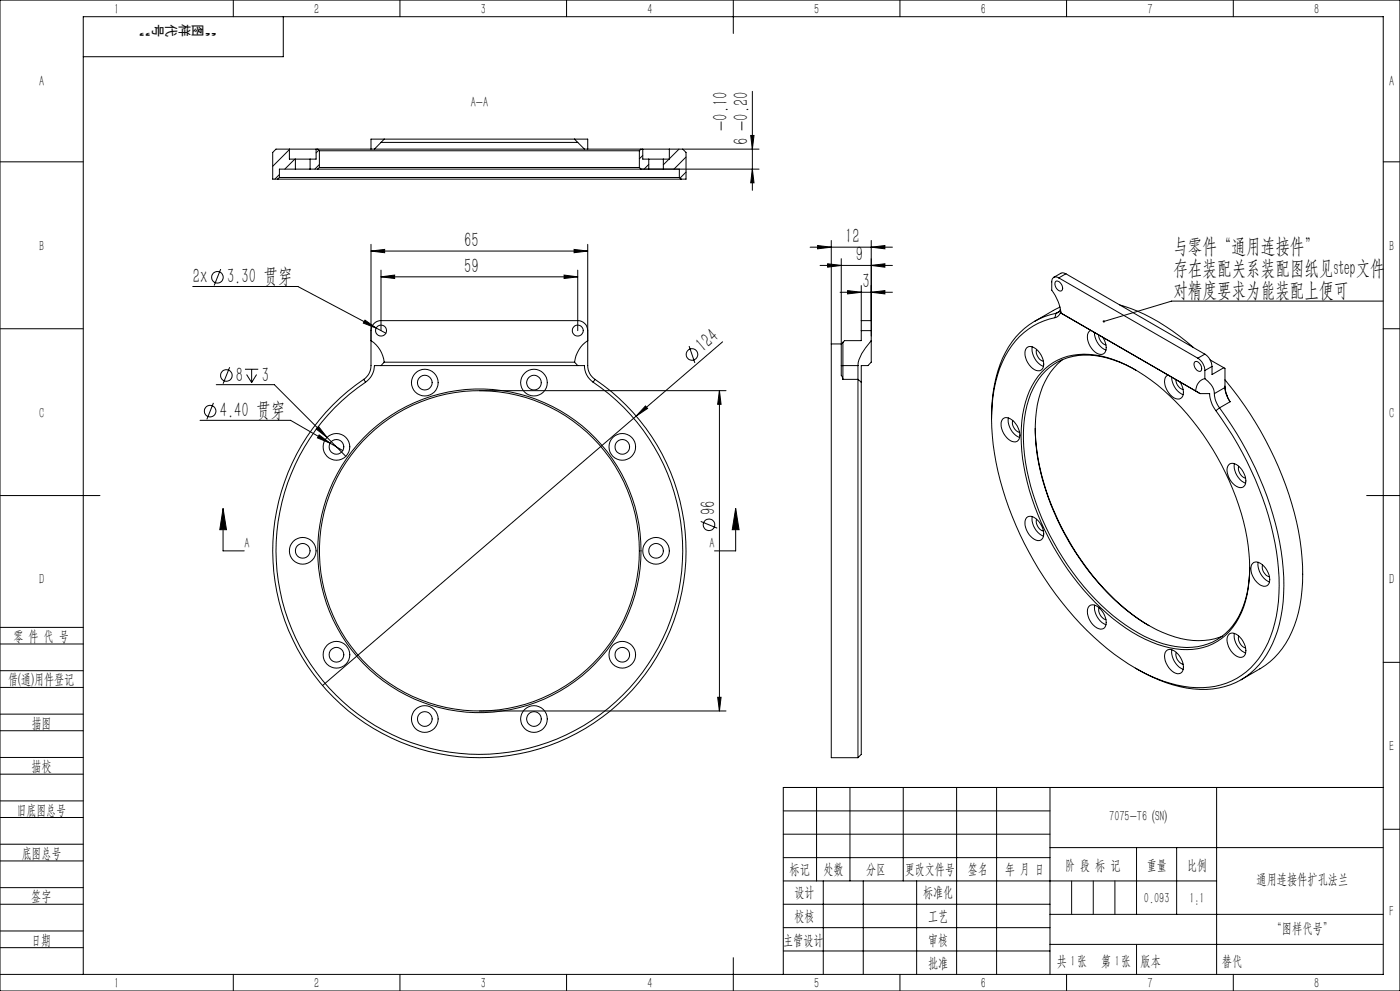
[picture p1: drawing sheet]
<svg xmlns="http://www.w3.org/2000/svg" width="420mm" height="297mm" viewBox="0 0 420 297" stroke-linecap="round" stroke-linejoin="round" font-family="sans-serif">
<g fill="none" stroke="#000" stroke-width=".3">
<path d="M0 0h420v297h-420zM70 0v5M85 5v12h-60M120 0v5M170 0v5M220 0v10M270 0v5M320 0v5M370 0v5M225.7 27.4v29.6M0 48.5h25M83.3 53.7h121"/>
<path d="M83.8 52.3l-1.4 1.4M83.8 53.2h120M83.8 53.2l-.5 .5M86.8 44.8l-5 5M86.8 44.7h8M86.8 44.7h-4l-1 1v8h1.5M86.8 44.7v3h1.8M88.4 47.7l-3 3M88.6 47.7h4.4M88.6 50.7h4.4M88.6 50.7h-4.8v2.5M88.6 47.7v3"/>
<path d="M93 50.7h2.3M93 47.7v3M94.8 44.7h.5M94.8 44.7v3h-1.8M95.3 50.7h97M95.3 44.7h97M95.3 44.7l.5 .5M95.6 45l-.8 .8M95.8 49.3l-1.4 1.4M95.8 50.2h96M95.8 45.2h96M95.8 50.2l-.5 .5"/>
<path d="M95.8 45.2v5M114.3 42.7l-2 2M114.3 42.7h59M115.3 41.7h-4v3M115.3 41.7l-1 1M115.3 41.7h57.1M172.4 41.7l.9 1M172.4 41.7h3.9v3M173.3 42.7l2 2M191.8 50.2l.5 .5M191.8 45.2v5M192.3 50.7h35.4"/>
<path d="M192.3 44.7h.5M192.3 44.7l-.5 .5M192.8 46.6l-1 1M192.8 44.7h8M192.8 44.7v3h1.8M194.6 49.3l-1.4 1.4M194.6 47.7h4.4M194.6 47.7v3h4.4v-3M200.7 47.7l-1.7 1.7M200.8 44.7h26.9M200.8 44.7v3h-1.8M203.7 44.7l-2.9 2.9"/>
<path d="M203.8 53.2l.5 .5M203.8 50.7v2.5M204.8 44.7l1 1v8h-1.5M205.8 47.1l-3.6 3.6M205.8 51.6l-1.8 1.8M225.2 40.6h1l-.5 4.1zM225.7 50.7l.5 4.1h-1zM415 48.5h5M111.3 75.2l4.1-.4v.9zM111.3 73.2v28.9M111.3 75.2h65M172.2 74.8l4.1 .4-4.1 .5z"/>
<path d="M176.3 73.2v28.9M243 74.1h24.7M245.3 73.6l4.1 .5-4.1 .5zM246 79.5h21.7M248.3 79.1l4.1 .4-4.1 .6zM249.4 72.1v31M252.4 77.5v32.1M261.4 74.1l4.1-.5v1zM261.4 72.1v30M261.4 79.5l4.1-.4v1zM0 98.5h25M57.8 85.9h31.6l26.4 14"/>
<path d="M66.2 80.6l-2 5M109.5 96l3.4 2.3-3.9-1.5zM111.3 99.1a3 3 0 0 1 3-3h59a3 3 0 0 1 3 3M114.3 83l4.1-.6v1.1zM114.3 81v18.1M114.3 83h59M169.2 82.4l4.1 .6-4.1 .5zM173.3 81v18.1M252 87.6h15.7M254.3 87.1l4.1 .5-4.1 .5zM258.4 85.6v10.5M258.4 96.1v3"/>
<path d="M258.4 96.1h3v3h-3M258.4 99.1v3h-5l-1 1h-3M261.4 87.6l4.1-.5v1zM316.5 95.2a22.3 22.3 0 0 0-16.6 15.1 53.5 53.5 0 0 0-1.1 28.2 99.3 99.3 0 0 0 35.5 57.6 45.4 45.4 0 0 0 24.7 10 22 22 0 0 0 22.2-15.4 52.5 52.5 0 0 0 1.3-28 99.4 99.4 0 0 0-17.7-39.6M316.8 84.3a1.96 1.96 0 0 1 1.8 2.7 1.28 1.28 0 0 1-1.8-.9l-.3-.8zM316.8 93.9a22.5 22.5 0 0 0-16.8 15.4 45.1 45.1 0 0 0-2.5 16.3M316.8 93.9l-.3 1.3M317.6 83.3a1.27 1.27 0 0 0-1.5-.2 1.27 1.27 0 0 0-.6 1.4v2.5a14.2 14.2 0 0 1 2.8 6.8M317.6 83.3l41.7 24M317.7 93.4l-.9 .5M318 92l-7.7 4.3M318.1 92.7l-.4 .7-.9 .5"/>
<path d="M318.2 93.3l-.6 1.3-1.1 .6M318.3 93.8l41.7 24.2M318.3 93.8v.1M319.8 82.1l-1.2-.3-2.5 1.3M319.8 82.1l-2.2 1.2M319.8 82.1l41.7 24M327.3 99a2.81 2.81 0 0 0-.6 4 4.5 4.5 0 0 0 3.9 3.2 2.29 2.29 0 0 0 1-3.3l-.8-1.8M328.3 99.6a5.9 5.9 0 0 0 3.5 5.3M336 91.4a57.3 57.3 0 0 1 22 12.7M414.9 90.2h-63.4l-20.3 6.1M415 98.5h5M64.9 115.3h17.4l15.8 15.8"/>
<path d="M68.9 110.1l-2 4.9M73.5 110.7h4M74 112.3l1.5 2.3M75.5 110.7v3.9M77 112.3l-1.5 2.3M109.1 113.7a62 62 0 0 0-11.8 92.3 62 62 0 0 0 93.1 0 62 62 0 0 0-11.9-92.3M109.1 113.7l.6 .8M109.7 114.5a6.1 6.1 0 0 0 2.6-4.9h63a6 6 0 0 0 2.6 4.9M109.7 114.5a61 61 0 0 0-11.7 90.9 61 61 0 0 0 91.6 0 61 61 0 0 0-11.7-90.9M111.3 102.1a8.7 8.7 0 0 1 4 6.4M111.3 102.1a39.3 39.3 0 0 1-.3 9.2l-.6 1.1-1.3 1.3M115.3 108.5l-1 1.1"/>
<path d="M115.3 108.5h57.1M143.8 117.1h74M172.4 108.5l.9 1.1M176.3 102.1a9 9 0 0 0-3.9 6.4M176.3 102.1v1.6a31.9 31.9 0 0 0 .3 7.6l.6 1.1 1.3 1.3M178.5 113.7l-.6 .8M206.7 103.7l1.8 5.1M215.8 117.1l.5 4.1h-1zM215.8 117.1v96M216.8 102.4l-120 103.1M249.4 103.1v124h8M252.4 109.6v2.9l.5 1.2"/>
<path d="M252.4 109.6h5M252.9 102.6v11.1M252.9 113.7h4.5M257.4 113.7v113.4M257.4 109.6v4.1M257.4 113.7l1 .8M258.4 114.5v111.6l-1 1M261.4 102.1v6.4l-1 1.1h-2v4.9M261.4 102.1a13 13 0 0 0-4 7.5M307.9 104.3a2.08 2.08 0 0 1 2.9 .3 5 5 0 0 1 1.8 6.1 2.3 2.3 0 0 1-3.4-.8 5 5 0 0 1-1.3-5.6zM309.7 104a5.8 5.8 0 0 0 3.4 5.8M311 104.7a3.1 3.1 0 0 0 2 3.6"/>
<path d="M312.4 111.6a18 18 0 0 1 18-4.9 47.3 47.3 0 0 1 22.2 13.6 79.6 79.6 0 0 1 21.8 43.1 37.2 37.2 0 0 1-2.8 21.8 17.4 17.4 0 0 1-19 9.2 43 43 0 0 1-22.2-12.1 78.8 78.8 0 0 1-23.9-47.2 33.6 33.6 0 0 1 3.9-20.9zM318.8 107.8a23.4 23.4 0 0 0-8.1 17.6 66.9 66.9 0 0 0 10.3 37.5 68.5 68.5 0 0 0 24 24.7 26.9 26.9 0 0 0 19.4 3.8l2.3-.7M329.6 100.4a3.2 3.2 0 0 0 2.2 3M340.8 110.9a27.8 27.8 0 0 0-18.9-4.1 17.7 17.7 0 0 0-13.3 12.9 46.1 46.1 0 0 0 .6 26.1 77.4 77.4 0 0 0 28.5 41.5 32.6 32.6 0 0 0 20 6.7 17.3 17.3 0 0 0 15.3-12.4 33.5 33.5 0 0 0 1.9-11.6M350.4 112.4a2.85 2.85 0 0 0-.6 4 4.5 4.5 0 0 0 4 3.2 2.03 2.03 0 0 0 1.2-2.7l-1-2.5M351.5 113a6.1 6.1 0 0 0 3.5 5.3M352.8 113.7a3.1 3.1 0 0 0 2.1 3M358.5 108.4a1.94 1.94 0 0 1 2 2.4 .93 .93 0 0 1-.9 .5 .93 .93 0 0 1-.8-.7l-.6-1.2zM359.3 107.3a4.6 4.6 0 0 1 2.2 3.8M360 118h2.9a9 9 0 0 0 1.9 5.1M361.5 113.5a3.8 3.8 0 0 0-2.8 3.7l1.3 .8M361.5 106.1a4.7 4.7 0 0 1 2.1 3.7"/>
<path d="M361.5 113.5a5.7 5.7 0 0 1 2.8 4.5M361.5 111.1v2.4M361.5 106.1l-2.2 1.2M363 107.9l4.1 2.3M363.6 109.8l-2.1 1.3M363.6 109.8v2.5l3.5-2.1M364.3 118a7.1 7.1 0 0 0 1.6 4.2M367.1 110.2l.4 .2v5.7M367.5 115.7l.4 2.4 1.1 2.3M367.5 113.8a101.1 101.1 0 0 1 22.8 50.6 46.1 46.1 0 0 1-3.6 26.8 22.6 22.6 0 0 1-8.7 9.2l-5.7 3.3M367.5 116.1a7.8 7.8 0 0 0 1.5 4.3M367.5 116.1l-3.2 1.9"/>
<path d="M60 126h27.2l11.8 6.8M64 120.8l-1.9 4.9M95.6 127.8l2.5 3.3-3.2-2.5zM95.7 130.3l3.3 2.5-3.7-1.6zM98.1 131.1l5.7 5.7M99 132.8l3.8 2.2M193.6 121.7l.7 .7-3.4 2.3zM300.8 125.6a2.08 2.08 0 0 1 2.9 .3 5 5 0 0 1 1.8 6.1 2.3 2.3 0 0 1-3.5-.8 5 5 0 0 1-1.2-5.6zM302.5 125.3a5.8 5.8 0 0 0 3.4 5.8M303.8 126a2.98 2.98 0 0 0 2.1 3.6M310.6 128.4a74 74 0 0 0 15.5 41.9 65.1 65.1 0 0 0 18.6 17.2M365.9 122.2a97.4 97.4 0 0 1 19.1 48.2 42.3 42.3 0 0 1-5.1 25.9 22.3 22.3 0 0 1-23.8 9.9 46.5 46.5 0 0 1-15.5-6"/>
<path d="M365.9 122.2l-1.1 .9M368.6 139.3a1.99 1.99 0 0 1 2.9 .3 5 5 0 0 1 1.8 6.1 1.99 1.99 0 0 1-2.9-.3 5.7 5.7 0 0 1-2.1-5.7zM369 120.4l-3.1 1.8M370.3 139a5.7 5.7 0 0 0 3.4 5.8M371.6 139.7a3.1 3.1 0 0 0 2.1 3.6M0 148.5h30M66.9 152.4l1 6.3h-2zM66.9 152.4v12.7h6.4M210.2 156.3l5 2M220.7 152.4l1 6.3h-2zM220.7 152.4v12.7h-6.4M307.9 155.2a2.04 2.04 0 0 1 2.9 .3 5 5 0 0 1 1.8 6 1.99 1.99 0 0 1-2.9-.2 5.1 5.1 0 0 1-1.8-6.1z"/>
<path d="M309.7 154.8a5.8 5.8 0 0 0 3.4 5.9M311 155.6a3 3 0 0 0 2 3.5M410 148.5h10M375.7 168.9a1.99 1.99 0 0 1 2.9 .3 5 5 0 0 1 1.8 6.1 2.28 2.28 0 0 1-3.4-.9 4.8 4.8 0 0 1-1.3-5.5zM377.5 168.5a5.8 5.8 0 0 0 3.4 5.9M378.8 169.3a3 3 0 0 0 2 3.6M0 193h25M0 188h25M326.7 181.7a2.03 2.03 0 0 1 2.9 .3 5.1 5.1 0 0 1 1.8 6.1 2.08 2.08 0 0 1-2.9-.3 5.6 5.6 0 0 1-2.1-5.7zM328.4 181.4a5.7 5.7 0 0 0 3.4 5.8M329.7 182.1a3 3 0 0 0 2.1 3.6M349.8 195.1a1.99 1.99 0 0 1 2.9 .3 5 5 0 0 1 1.8 6.1 2.28 2.28 0 0 1-3.4-.8 4.8 4.8 0 0 1-1.3-5.6z"/>
<path d="M351.5 194.7a5.8 5.8 0 0 0 3.5 5.9M352.9 195.5a3 3 0 0 0 2 3.6M368.6 190.2a1.99 1.99 0 0 1 2.9 .3 5 5 0 0 1 1.8 6.1 2.04 2.04 0 0 1-2.9-.4 5.6 5.6 0 0 1-2.1-5.6zM370.3 189.8a5.7 5.7 0 0 0 3.4 5.9M371.6 190.6a3.1 3.1 0 0 0 2.1 3.6M415 198.5h5M0 206h25M0 201h25M0 219h25M0 214h25M143.8 213.1h74M215.3 209h1l-.5 4.1z"/>
<path d="M0 232h25M0 227h25M245 236v28M255 236v28M271 236v28M287 236v56M299 236v56M315 236v56M365 236v56M415 236h-180v56M0 245h25M0 240h25"/>
<path d="M0 258h25M0 253h25M235 243h80M235 250h80M235 257h80M315 254h100M341 254v20M353 254v20M415 248.5h5M0 271h25M0 266h25M0 279h25"/>
<path d="M235 271h80M235 264h130M235 278h80M247 264v28M259 264v28M275 264v28M315 274h100M0 284h25M0 292h415v-287h-390v287M70 292v5M120 292v5M170 292v5"/>
<path d="M220 287v10M235 285h80M270 292v5M315 283h100M320 292v5M370 292v5"/>
<circle cx="65.2" cy="83.1" r="1.73"/>
<circle cx="114.3" cy="99.1" r="1.65"/>
<circle cx="173.3" cy="99.1" r="1.66"/>
<circle cx="67.9" cy="112.5" r="1.74"/>
<circle cx="127.4" cy="114.7" r="4"/>
<circle cx="127.4" cy="114.7" r="2.21"/>
<circle cx="160.2" cy="114.7" r="4"/>
<circle cx="160.2" cy="114.7" r="2.19"/>
<circle cx="207.6" cy="106.2" r="1.74"/>
<circle cx="63" cy="123.2" r="1.74"/>
<circle cx="100.9" cy="133.9" r="4"/>
<circle cx="100.9" cy="133.9" r="2.21"/>
<circle cx="186.7" cy="133.9" r="4"/>
<circle cx="186.7" cy="133.9" r="2.19"/>
<circle cx="212.7" cy="157.3" r="1.73"/>
<circle cx="90.8" cy="165.1" r="4"/>
<circle cx="90.8" cy="165.1" r="2.21"/>
<circle cx="143.8" cy="165.1" r="48.5"/>
<circle cx="143.8" cy="165.1" r="48"/>
<circle cx="196.8" cy="165.1" r="4"/>
<circle cx="196.8" cy="165.1" r="2.19"/>
<circle cx="100.9" cy="196.2" r="4"/>
<circle cx="100.9" cy="196.2" r="2.21"/>
<circle cx="186.7" cy="196.2" r="4"/>
<circle cx="186.7" cy="196.2" r="2.19"/>
<circle cx="127.4" cy="215.5" r="4"/>
<circle cx="127.4" cy="215.5" r="2.21"/>
<circle cx="160.2" cy="215.5" r="4"/>
<circle cx="160.2" cy="215.5" r="2.19"/>
</g>
<path d="M321.5 264v10M328 264v10M334.5 264v10M341 283v9" fill="none" stroke="#0a0605" stroke-width=".3"/>
<g fill="#000">
<path d="M330.8 96.2a.33 .33 0 0 1 .5-.2 .33 .33 0 0 1 0 .6 .33 .33 0 0 1-.5-.2l.4-.1-.4 .1zM193.6 121.7l.7 .7-3.4 2.3z"/>
<path d="M225.7 50.7l.5 4.1h-1zM225.2 40.6h1l-.5 4.1z"/>
<path d="M111.3 75.2l4.1-.4v.9zM172.2 74.8l4.1 .4-4.1 .5z"/>
<path d="M248.3 79.1l4.1 .4-4.1 .6zM261.4 79.5l4.1-.4v1z"/>
<path d="M114.3 83l4.1-.6v1.1zM169.2 82.4l4.1 .6-4.1 .5z"/>
<path d="M215.8 117.1l.5 4.1h-1zM215.3 209h1l-.5 4.1z"/>
<path d="M95.6 127.8l-.7 .8 3.2 2.5zM95.7 130.3l-.4 .9 3.7 1.6zM109.5 96l-.5 .8 3.9 1.5zM245.3 73.6l4.1 .5-4.1 .5zM261.4 74.1l4.1-.5v1zM254.3 87.1l4.1 .5-4.1 .5zM261.4 87.6l4.1-.5v1z"/>
<path d="M220.7 152.4l1 6.3h-2zM66.9 152.4l1 6.3h-2z"/>
</g>
<g font-size="6.3">
<text x="218.2" y="39.2" transform="rotate(-90 218.2 39.2)">-0.10</text>
<text x="224.5" y="43.6" transform="rotate(-90 224.5 43.6)">6 -0.20</text>
<text x="139.3" y="74">65</text>
<text x="253.6" y="72.8">12</text>
<text x="352" y="75.9">与零件“通用连接件”</text>
<text x="139.3" y="81.7">59</text>
<text x="256.7" y="78.3">9</text>
<text x="352" y="82.4">存在装配关系装配图纸见step文件</text>
<text x="57.8" y="85">2x</text>
<text x="68.1" y="85">3.30 贯穿</text>
<text x="258.8" y="86.3">3</text>
<text x="352" y="89">对精度要求为能装配上便可</text>
<text x="211" y="105.8" transform="rotate(-41 211 105.8)">124</text>
<text x="70.8" y="114.4">8</text>
<text x="78.5" y="114.4">3</text>
<text x="65.9" y="125.1">4.40 贯穿</text>
<text x="214.6" y="154.4" transform="rotate(-90 214.6 154.4)">96</text>
</g>
<g font-size="4.4">
<text x="34.2" y="4.1">1</text>
<text x="94.2" y="4.1">2</text>
<text x="144.2" y="4.1">3</text>
<text x="194.2" y="4.1">4</text>
<text x="244.2" y="4.1">5</text>
<text x="294.2" y="4.1">6</text>
<text x="344.2" y="4.1">7</text>
<text x="394.2" y="4.1">8</text>
<text x="11.7" y="25.9">A</text>
<text x="416.7" y="25.9">A</text>
<text x="141.2" y="31.9">A-A</text>
<text x="11.7" y="75.1">B</text>
<text x="416.7" y="75.1">B</text>
<text x="11.7" y="125.1">C</text>
<text x="416.7" y="125.1">C</text>
<text x="73.3" y="164.4">A</text>
<text x="212.8" y="164.4">A</text>
<text x="11.7" y="175.1">D</text>
<text x="416.7" y="175.1">D</text>
<text x="4" y="192">零 件 代 号</text>
<text x="2.5" y="205.1">借(通)用件登记</text>
<text x="9.5" y="218.1">描图</text>
<text x="416.7" y="225.1">E</text>
<text x="9.5" y="231.1">描校</text>
<text x="5" y="244.2">旧底图总号</text>
<text x="332.8" y="246.2">7075-T6 (SN)</text>
<text x="6.5" y="257.2">底图总号</text>
<text x="236.9" y="261.9">标记</text>
<text x="247.1" y="261.9">处数</text>
<text x="259.9" y="261.9">分区</text>
<text x="271.5" y="261.9">更改文件号</text>
<text x="290.4" y="261.9">签名</text>
<text x="301.5" y="261.9">年 月 日</text>
<text x="319.5" y="260.6">阶 段 标 记</text>
<text x="344" y="260.6">重量</text>
<text x="356.1" y="260.6">比例</text>
<text x="238.3" y="268.9">设计</text>
<text x="276.9" y="268.9">标准化</text>
<text x="376.9" y="264.8">通用连接件扩孔法兰</text>
<text x="9.4" y="270.1">签字</text>
<text x="343.2" y="270.7">0.093</text>
<text x="356.8" y="270.7">1:1</text>
<text x="416.8" y="274.4">F</text>
<text x="238.3" y="276.1">校核</text>
<text x="278.4" y="276">工艺</text>
<text x="381.5" y="279.6">“图样代号”</text>
<text x="9.4" y="283.2">日期</text>
<text x="234.9" y="283.3">主管设计</text>
<text x="278.4" y="283.3">审核</text>
<text x="278.4" y="290.2">批准</text>
<text x="317.1" y="289.4">共 张</text>
<text x="321.1" y="289.4">1</text>
<text x="330.3" y="289.4">第 张</text>
<text x="334.5" y="289.4">1</text>
<text x="342.1" y="289.4">版本</text>
<text x="34.2" y="296.1">1</text>
<text x="94.2" y="296.1">2</text>
<text x="144.2" y="296.1">3</text>
<text x="194.2" y="296.1">4</text>
<text x="244.2" y="296.1">5</text>
<text x="294.2" y="296.1">6</text>
<text x="344.2" y="296.1">7</text>
<text x="394.2" y="296.1">8</text>
</g>
<text font-size="4.4" fill="#0a0605" x="366.6" y="289.4">替代</text>
<g font-size="4.1" fill="#0a0605">
<text x="45.4" y="7.9" transform="rotate(-180 45.4 7.9)">”</text>
<text x="45.9" y="7.3" transform="rotate(90 45.9 7.3)">号</text>
<text x="49.9" y="7.3" transform="rotate(90 49.9 7.3)">代</text>
<text x="53.8" y="7.3" transform="rotate(90 53.8 7.3)">样</text>
<text x="57.8" y="7.3" transform="rotate(90 57.8 7.3)">图</text>
<text x="65.3" y="7.9" transform="rotate(-180 65.3 7.9)">“</text>
</g>
</svg>
